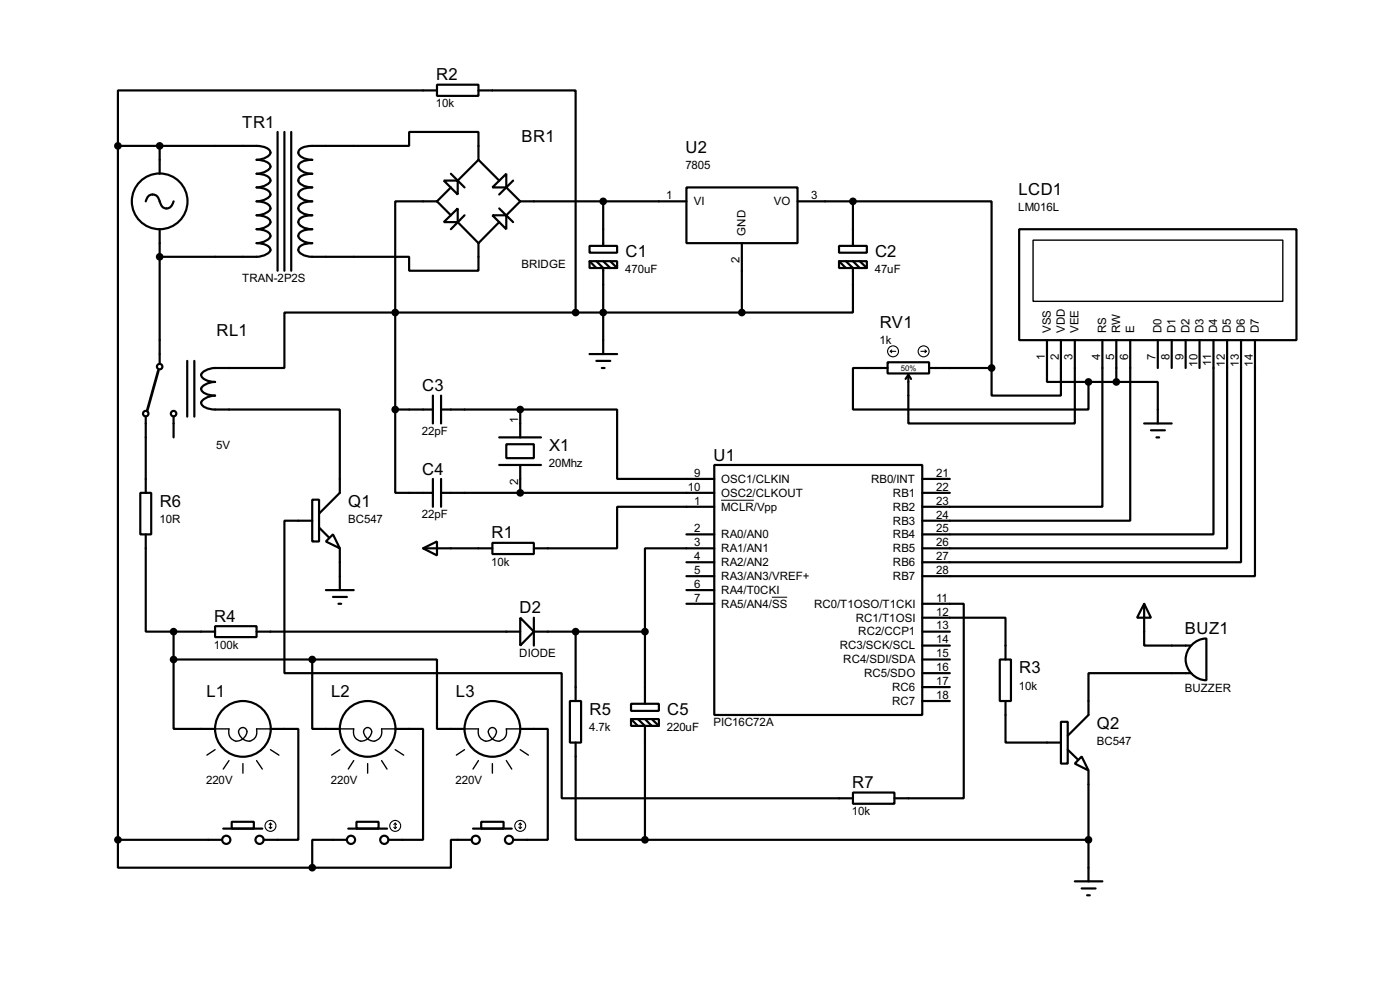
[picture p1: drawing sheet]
<svg xmlns="http://www.w3.org/2000/svg" width="256mm" height="180mm" viewBox="0 0 256 180" stroke-linecap="round" stroke-linejoin="round" font-family="sans-serif">
<g fill="none" stroke="#000" stroke-width=".4">
<path d="M80.1 15.5h7.6v2.1h-7.6zM80.1 16.6h-58.5v10.1M87.7 16.6h17.8v40.6M21.6 26.7h25.4a3.2 3.2 0 0 1 2.5 .9 .9 .9 0 0 1-.7 1.2l-1.2 .4-.6 .1a3.2 3.2 0 0 1 2.5 .8 .89 .89 0 0 1-.7 1.2l-1.2 .4-.6 .1a3.2 3.2 0 0 1 2.5 .9 .86 .86 0 0 1-.7 1.2l-1.2 .3-.6 .1a2.33 2.33 0 0 1 2.6 1.3 2.68 2.68 0 0 1-2.6 1.3 3.1 3.1 0 0 1 2.5 .9 .88 .88 0 0 1-.7 1.2l-1.2 .3-.6 .1a3.2 3.2 0 0 1 2.5 .9 .9 .9 0 0 1-.7 1.2l-1.2 .4-.6 .1a3.2 3.2 0 0 1 2.5 .8 .89 .89 0 0 1-.7 1.2l-1.2 .4-.6 .1a3.2 3.2 0 0 1 2.5 .9 .86 .86 0 0 1-.7 1.2l-1.2 .3-.6 .1h-17.7M21.6 26.7v127M26.7 36.9a1.28 1.28 0 0 1 1.3-1.3 1.28 1.28 0 0 1 1.3 1.3 1.26 1.26 0 0 0 1.9 1l.6-1M29.3 26.7v5.1M50.9 24.2v25.4M52.1 24.2v25.4M53.4 24.2v25.4M80.1 36.9h-7.7v20.3M80.1 36.9l2.5 2.5"/>
<path d="M81.3 33.1h2.6v2.5zM82.6 31.8l2.5 2.5M82.6 34.3l-2.5 2.6M85.1 39.4l-2.5 2.6M87.7 29.3v-5.1h-12.7v2.5h-17.8a2.91 2.91 0 0 0-2.5 .9 .93 .93 0 0 0 .6 1.2l1.2 .4 .7 .1a2.91 2.91 0 0 0-2.5 .8 .91 .91 0 0 0 .6 1.2l1.2 .4 .7 .1a2.91 2.91 0 0 0-2.5 .9 .88 .88 0 0 0 .6 1.2l1.2 .3 .7 .1a2.87 2.87 0 0 0-2.5 .9 .88 .88 0 0 0 .6 1.2l1.2 .4 .7 .1a2.84 2.84 0 0 0-2.5 .9 .89 .89 0 0 0 .6 1.2l1.2 .3 .7 .1a2.91 2.91 0 0 0-2.5 .9 .93 .93 0 0 0 .6 1.2l1.2 .4 .7 .1a2.91 2.91 0 0 0-2.5 .8 .91 .91 0 0 0 .6 1.2l1.2 .4 .7 .1a2.91 2.91 0 0 0-2.5 .9 .88 .88 0 0 0 .6 1.2l1.2 .3 .7 .1h17.8v2.6h12.7v-5.1M87.7 29.3l-3.8 3.8M87.7 29.3l3.8 3.8M90.2 39.4h2.6v2.6zM90.2 34.3l2.6-2.5v2.5zM91.5 38.2l2.5 2.5M92.8 34.3l2.5 2.6M94 33.1l-2.5 2.5"/>
<path d="M95.3 36.9h30.5M95.3 36.9l-2.5 2.5M110.5 36.9v8.1M125.8 34.3h20.3v10.2h-20.3zM146.1 36.9h10.2M156.3 36.9h25.4v30.5M156.3 36.9v8.1M29.3 42v24.6M72.4 57.2h-20.3v10.2h-10.1a7.1 7.1 0 0 0-4.3 .4l-.7 .5a.9 .9 0 0 0 .7 1.2l1.7 .4a2.75 2.75 0 0 0-2.5 1.3 1.5 1.5 0 0 0 1.3 1l1.2 .2a2.76 2.76 0 0 0-2.5 1.3 1.5 1.5 0 0 0 1.3 1.1l1.2 .2h22.9v15.2l-3.8 3.8M72.4 57.2h63.5M72.4 57.2v17.8M81.3 40.7l2.6-2.5v2.5z"/>
<path d="M83.9 40.7l3.8 3.8M91.5 40.7l-3.8 3.8M108 45h5.1v1.3h-5.1zM108 47.8h5.1v1.3h-5.1zM108 47.8l1.3 1.3M109.3 47.8l1.2 1.3v15.7M110.5 47.8l1.3 1.3M111.8 47.8l1.3 1.3M135.9 44.5v12.7M153.7 45h5.1v1.3h-5.1zM153.7 47.8h5.1v1.3h-5.1zM153.7 47.8l1.3 1.3"/>
<path d="M155 47.8l1.3 1.3v8.1h-20.4M156.3 47.8l1.2 1.3M157.5 47.8l1.3 1.3M186.7 42h50.8v20.3h-50.8zM26.7 76.3v13.9M31.8 76.3v3.8M34.3 66.1v10.2M35.6 66.1v10.2M72.4 75v15.2h6.9M72.4 75h6.9M79.3 72.4v5.1M80.8 75h14.5"/>
<path d="M80.8 72.4v5.1M95.3 75h17.8v12.7h17.8M95.3 75v5.1M108 64.8h5.1M109.3 66.1h2.5M110.3 67.4h.5M162.6 66.3h7.6v2.1h-7.6zM162.6 67.4h-6.3v7.6h43.1v-5.1M166.4 68.6l.5 .8M166.4 68.6l-.5 .8M170.2 67.4h11.5M191.8 62.3v7.6h7.6"/>
<path d="M194.4 62.3v10.1h-12.7v-5M196.9 62.3v15.2h-30.5v-8.9M199.4 69.9h5.1M202 62.3v30.5h-33M204.5 69.9h7.6v7.6M204.5 62.3v7.6M207.1 62.3v33h-38.1M209.6 77.5h5.1M210.9 78.8h2.5M212.1 62.3v5.1M214.7 62.3v5.1M217.2 62.3v5.1"/>
<path d="M219.8 62.3v5.1M222.3 62.3v35.5h-53.3M224.8 62.3v38.1h-55.8M227.4 62.3v40.6h-58.4M229.9 62.3v43.2h-60.9M25.7 90.2h2v7.6h-2zM26.7 97.8v17.8h5.1M57.2 91.5h1.3v7.6h-1.3zM57.2 95.3h-5.1v27.9h50.8v22.9h53.4M58.5 96.6l1.8 1.8M59.7 99.1l1.3-1.3 1.3 2.6zM79.3 87.7v5.1"/>
<path d="M80.8 90.2h50.1M80.8 87.7v5.1M90.2 99.4h7.6v2h-7.6zM91.5 80.1h7.6M91.5 85.1h7.6M92.8 81.3h5v2.6h-5zM95.3 85.1v5.1M125.8 97.8h5.1M130.9 85.1h38.1v45.8h-38.1zM130.9 92.8h-17.8v7.6h-15.3M169 90.2h5M169 87.7h5"/>
<path d="M211.9 80.1h.5M31.8 115.6h7.6M31.8 115.6v5.1M39.4 114.6h7.6v2h-7.6zM47 115.6h48.3M59.7 108h5.1M61 109.3h2.6M62 110.5h.5M62.3 100.4v7.6M77.5 100.4l2.6-1.3v2.6zM77.5 100.4h12.7M95.3 113.1l2.5 2.5-2.5 2.6z"/>
<path d="M97.8 115.6h20.4M97.8 113.1v5.1M105.5 115.6v12.7M118.2 115.6v13.2M125.8 102.9h5.1M125.8 108h5.1M125.8 110.5h5.1M125.8 105.5h5.1M130.9 100.4h-12.7v15.2M169 113.1h15.2v7.6M169 110.5h7.6v35.6h-12.7M169 115.6h5"/>
<path d="M169 118.2h5M209.6 110.5l1.3 2.6h-2.6zM209.6 110.5v7.7h8.6M218.4 118a3.8 3.8 0 0 1 2.6-1.1v7.6a3.8 3.8 0 0 1-3.5-2.4 3.8 3.8 0 0 1 .9-4.1zM31.8 120.7v12.7h7.6M31.8 120.7h25.4M49.6 133.4h5.1v20.3h-6.4M57.2 120.7v12.7h5.1M57.2 120.7h22.9v12.7h5M72.4 133.4h5.1v20.3h-6.3M95.3 133.4h5.1v20.3h-6.4M104.4 128.3h2.1v7.6h-2.1z"/>
<path d="M105.5 135.9v17.8h12.7M115.6 128.8h5.1v1.3h-5.1zM115.6 131.6h5.1v1.3h-5.1zM115.6 131.6l1.3 1.3M116.9 131.6l1.3 1.3v20.8M118.2 131.6l1.2 1.3M119.4 131.6l1.3 1.3M169 120.7h5M169 128.3h5M169 125.8h5M169 123.2h5M183.2 120.7h2v7.6h-2z"/>
<path d="M184.2 128.3v7.6h10.2M194.4 132.1h1.2v7.7h-1.2zM195.6 137.2l1.8 1.8M198.2 138.5l1.2 2.5-2.5-1.2zM218.2 123.2h-18.8v7.7l-3.8 3.8M21.6 153.7v5.1h35.6M21.6 153.7h19.1M40.9 151.7h7.2M42.5 150.4h4v1.3h-4zM63.6 153.7h-6.4v5.1M63.8 151.7h7.1M65.3 150.4h4.1v1.3h-4.1z"/>
<path d="M86.4 153.7h-3.8v5.1h-25.4M86.7 151.7h7.1M88.2 150.4h4.1v1.3h-4.1zM118.2 153.7h81.2M156.3 145.1h7.6v2h-7.6zM199.4 141v20.3M196.9 161.3h5.1M198.2 162.6h2.5M199.2 163.9h.5"/>
<circle cx="29.2" cy="36.9" r="5.1"/>
<circle cx="26.7" cy="75.7" r=".5"/>
<circle cx="29.2" cy="67.1" r=".5"/>
<circle cx="31.8" cy="75.7" r=".5"/>
<circle cx="44.5" cy="133.4" r="5.1"/>
<circle cx="67.3" cy="133.4" r="5.1"/>
<circle cx="90.2" cy="133.4" r="5.1"/>
<circle cx="41.4" cy="153.7" r=".75"/>
<circle cx="47.5" cy="153.7" r=".75"/>
<circle cx="64.3" cy="153.7" r=".75"/>
<circle cx="70.4" cy="153.7" r=".75"/>
<circle cx="87.1" cy="153.7" r=".75"/>
<circle cx="93.2" cy="153.7" r=".75"/>
</g>
<path d="M132.1 91.6h6M141.4 109.3h2.8" fill="none" stroke="#000" stroke-width=".18"/>
<g fill="#000" stroke="#000" stroke-width=".4">
<circle cx="21.6" cy="26.7" r=".5"/>
<circle cx="29.2" cy="26.7" r=".5"/>
<circle cx="110.5" cy="36.9" r=".5"/>
<circle cx="156.2" cy="36.9" r=".5"/>
<circle cx="29.2" cy="47" r=".5"/>
<circle cx="72.4" cy="57.2" r=".5"/>
<circle cx="105.4" cy="57.2" r=".5"/>
<circle cx="110.5" cy="57.2" r=".5"/>
<circle cx="135.9" cy="57.2" r=".5"/>
<circle cx="72.4" cy="75" r=".5"/>
<circle cx="95.3" cy="75" r=".5"/>
<circle cx="181.6" cy="67.4" r=".5"/>
<circle cx="199.4" cy="69.9" r=".5"/>
<circle cx="204.5" cy="69.9" r=".5"/>
<circle cx="95.3" cy="90.2" r=".5"/>
<circle cx="31.8" cy="115.6" r=".5"/>
<circle cx="105.4" cy="115.6" r=".5"/>
<circle cx="118.1" cy="115.6" r=".5"/>
<circle cx="31.8" cy="120.7" r=".5"/>
<circle cx="57.2" cy="120.7" r=".5"/>
<circle cx="21.6" cy="153.7" r=".5"/>
<circle cx="57.2" cy="158.8" r=".5"/>
<circle cx="118.1" cy="153.7" r=".5"/>
<circle cx="199.4" cy="153.7" r=".5"/>
</g>
<g fill="none" stroke="#000" stroke-width=".25">
<path d="M189.3 44h45.7v11.2h-45.7zM39.4 133.4h2.6a1.65 1.65 0 0 0 .9 2.1 1.65 1.65 0 0 0 2.1-.9 .83 .83 0 0 0 .1-1.2 .83 .83 0 0 0-1.2 0 .83 .83 0 0 0 0 1.2 1.69 1.69 0 0 0 2.9 .4l.2-.9v-.7h2.6M39.4 137.2l-1.5 1M42 139.2l-1.1 1.6M44.5 139.8v1.7M47 139.2l1.1 1.6M49.6 137.2l1.5 1M62.3 133.4h2.5a1.65 1.65 0 0 0 1 2.1 1.65 1.65 0 0 0 2.1-.9 .82 .82 0 0 0 0-1.2 .82 .82 0 0 0-1.1 0 .82 .82 0 0 0 0 1.2 1.65 1.65 0 0 0 2.1 .9 1.65 1.65 0 0 0 1-2.1h2.5M62.3 137.2l-1.5 1M64.8 139.2l-1 1.6M67.4 139.8v1.7M69.9 139.2l1 1.6"/>
<path d="M72.4 137.2l1.6 1M85.1 133.4h2.6a1.68 1.68 0 0 0 1.1 2.2 1.68 1.68 0 0 0 2.1-1.4 .76 .76 0 0 0-.7-1 .76 .76 0 0 0-.7 1 1.69 1.69 0 0 0 1.5 1.4 1.69 1.69 0 0 0 1.7-1l.1-1.2h2.5M85.1 137.2l-1.5 1M87.7 139.2l-1 1.6M90.2 139.8v1.7M92.8 139.2l1 1.6M95.3 137.2l1.5 1"/>
</g>
<g fill="none" stroke="#000" stroke-width=".2">
<path d="M163.1 64.3l.3 .3M163.1 64.3h1M163.4 64.1l-.3 .2M168.7 64.3h1M169.5 64.1l.2 .2M169.7 64.3l-.2 .3M49.3 151.4l.3 .3M49.6 150.7v1M49.6 150.7l-.3 .2M49.6 150.7l.2 .2M49.8 151.4l-.2 .3M72.2 151.4l.2 .3"/>
<path d="M72.4 150.7v1M72.4 150.7l-.2 .2M72.4 150.7l.3 .2M72.7 151.4l-.3 .3M95.1 151.4l.2 .3M95.3 150.7v1M95.3 150.7l-.2 .2M95.3 150.7l.3 .2M95.6 151.4l-.3 .3"/>
<circle cx="163.6" cy="64.3" r="1"/>
<circle cx="169.2" cy="64.3" r="1"/>
<circle cx="49.5" cy="151.2" r="1"/>
<circle cx="72.4" cy="151.2" r="1"/>
<circle cx="95.3" cy="151.2" r="1"/>
</g>
<path d="M29 67.9l-2 7.3" fill="none" stroke="#000" stroke-width=".5"/>
<g font-size="3.4">
<text x="79.9" y="14.7">R2</text>
<text x="44.4" y="23.3">TR1</text>
<text x="95.6" y="25.9">BR1</text>
<text x="125.6" y="28">U2</text>
<text x="186.6" y="35.6">LCD1</text>
<text x="114.6" y="47.1">C1</text>
<text x="160.3" y="47.1">C2</text>
<text x="161.2" y="60">RV1</text>
<text x="39.7" y="61.4">RL1</text>
<text x="77.4" y="71.6">C3</text>
<text x="100.6" y="82.6">X1</text>
<text x="77.4" y="86.9">C4</text>
<text x="130.7" y="84.3">U1</text>
<text x="29.3" y="92.8">R6</text>
<text x="63.8" y="92.8">Q1</text>
<text x="90.1" y="98.6">R1</text>
<text x="39.3" y="113.8">R4</text>
<text x="95.2" y="112.3">D2</text>
<text x="217.1" y="116.1">BUZ1</text>
<text x="186.7" y="123.3">R3</text>
<text x="37.8" y="127.5">L1</text>
<text x="60.7" y="127.5">L2</text>
<text x="83.5" y="127.5">L3</text>
<text x="108" y="130.9">R5</text>
<text x="122.2" y="130.9">C5</text>
<text x="201" y="133.4">Q2</text>
<text x="156.1" y="144.3">R7</text>
</g>
<g font-size="2.4">
<text x="79.9" y="19.7">10k</text>
<text x="125.6" y="31">7805</text>
<text x="122.1" y="36.5">1</text>
<text x="127.1" y="37.6">VI</text>
<text x="141.8" y="37.6">VO</text>
<text x="148.6" y="36.5">3</text>
<text x="186.5" y="38.6">LM016L</text>
<text x="136.6" y="43.2" transform="rotate(-90 136.6 43.2)">GND</text>
<text x="44.3" y="51.7">TRAN-2P2S</text>
<text x="95.5" y="49.1">BRIDGE</text>
<text x="114.6" y="50">470uF</text>
<text x="135.5" y="48.2" transform="rotate(-90 135.5 48.2)">2</text>
<text x="160.3" y="50">47uF</text>
<text x="161.1" y="63">1k</text>
<text x="191.4" y="66" transform="rotate(-90 191.4 66)">1</text>
<text x="192.5" y="61" transform="rotate(-90 192.5 61)">VSS</text>
<text x="194" y="66" transform="rotate(-90 194 66)">2</text>
<text x="195.1" y="61" transform="rotate(-90 195.1 61)">VDD</text>
<text x="196.5" y="66" transform="rotate(-90 196.5 66)">3</text>
<text x="197.6" y="61" transform="rotate(-90 197.6 61)">VEE</text>
<text x="201.6" y="66" transform="rotate(-90 201.6 66)">4</text>
<text x="202.7" y="61" transform="rotate(-90 202.7 61)">RS</text>
<text x="204.1" y="66" transform="rotate(-90 204.1 66)">5</text>
<text x="205.2" y="61" transform="rotate(-90 205.2 61)">RW</text>
<text x="206.7" y="66" transform="rotate(-90 206.7 66)">6</text>
<text x="207.8" y="61" transform="rotate(-90 207.8 61)">E</text>
<text x="211.7" y="66" transform="rotate(-90 211.7 66)">7</text>
<text x="212.8" y="61" transform="rotate(-90 212.8 61)">D0</text>
<text x="214.3" y="66" transform="rotate(-90 214.3 66)">8</text>
<text x="215.4" y="61" transform="rotate(-90 215.4 61)">D1</text>
<text x="216.8" y="66" transform="rotate(-90 216.8 66)">9</text>
<text x="217.9" y="61" transform="rotate(-90 217.9 61)">D2</text>
<text x="220.5" y="61" transform="rotate(-90 220.5 61)">D3</text>
<text x="223" y="61" transform="rotate(-90 223 61)">D4</text>
<text x="225.5" y="61" transform="rotate(-90 225.5 61)">D5</text>
<text x="228.1" y="61" transform="rotate(-90 228.1 61)">D6</text>
<text x="230.6" y="61" transform="rotate(-90 230.6 61)">D7</text>
<text x="219.4" y="67.1" transform="rotate(-90 219.4 67.1)">10</text>
<text x="221.9" y="66.9" transform="rotate(-90 221.9 66.9)">11</text>
<text x="224.4" y="67.1" transform="rotate(-90 224.4 67.1)">12</text>
<text x="227" y="67.1" transform="rotate(-90 227 67.1)">13</text>
<text x="229.5" y="67.1" transform="rotate(-90 229.5 67.1)">14</text>
<text x="94.9" y="77.5" transform="rotate(-90 94.9 77.5)">1</text>
<text x="39.6" y="82.2">5V</text>
<text x="77.3" y="79.6">22pF</text>
<text x="94.9" y="88.8" transform="rotate(-90 94.9 88.8)">2</text>
<text x="100.6" y="85.6">20Mhz</text>
<text x="126" y="89.8">10</text>
<text x="127.2" y="87.3">9</text>
<text x="132.1" y="88.4">OSC1/CLKIN</text>
<text x="159.6" y="88.4">RB0/INT</text>
<text x="171.5" y="89.8">22</text>
<text x="171.5" y="87.3">21</text>
<text x="29.2" y="95.7">10R</text>
<text x="63.8" y="95.7">BC547</text>
<text x="77.3" y="94.9">22pF</text>
<text x="127.2" y="92.4">1</text>
<text x="132.1" y="90.9">OSC2/CLKOUT</text>
<text x="132.1" y="93.5">MCLR/Vpp</text>
<text x="163.6" y="93.5">RB2</text>
<text x="163.6" y="90.9">RB1</text>
<text x="171.5" y="94.9">24</text>
<text x="171.5" y="92.4">23</text>
<text x="127.2" y="97.4">2</text>
<text x="127.2" y="100">3</text>
<text x="132.1" y="98.5">RA0/AN0</text>
<text x="132.1" y="101.1">RA1/AN1</text>
<text x="163.6" y="101.1">RB5</text>
<text x="163.6" y="98.5">RB4</text>
<text x="163.6" y="96">RB3</text>
<text x="171.5" y="100">26</text>
<text x="171.5" y="97.4">25</text>
<text x="90" y="103.5">10k</text>
<text x="127.2" y="102.5">4</text>
<text x="127.2" y="107.6">6</text>
<text x="127.2" y="105.1">5</text>
<text x="132.1" y="103.6">RA2/AN2</text>
<text x="132.1" y="106.2">RA3/AN3/VREF+</text>
<text x="163.6" y="106.2">RB7</text>
<text x="163.6" y="103.6">RB6</text>
<text x="171.5" y="105.1">28</text>
<text x="171.5" y="102.5">27</text>
<text x="127.2" y="110.1">7</text>
<text x="132.1" y="108.7">RA4/T0CKI</text>
<text x="132.1" y="111.2">RA5/AN4/SS</text>
<text x="149.1" y="111.2">RC0/T1OSO/T1CKI</text>
<text x="156.8" y="113.8">RC1/T1OSI</text>
<text x="171.5" y="112.7">12</text>
<text x="171.5" y="110.1">11</text>
<text x="39.2" y="118.7">100k</text>
<text x="153.8" y="118.9">RC3/SCK/SCL</text>
<text x="157.2" y="116.3">RC2/CCP1</text>
<text x="171.5" y="115.2">13</text>
<text x="171.5" y="117.8">14</text>
<text x="95.1" y="120.3">DIODE</text>
<text x="154.5" y="121.4">RC4/SDI/SDA</text>
<text x="158.3" y="123.9">RC5/SDO</text>
<text x="171.5" y="125.4">17</text>
<text x="171.5" y="122.8">16</text>
<text x="171.5" y="120.3">15</text>
<text x="163.4" y="129">RC7</text>
<text x="163.4" y="126.5">RC6</text>
<text x="171.5" y="127.9">18</text>
<text x="186.7" y="126.2">10k</text>
<text x="217" y="126.6">BUZZER</text>
<text x="107.9" y="133.8">4.7k</text>
<text x="122.2" y="133.8">220uF</text>
<text x="130.7" y="133">PIC16C72A</text>
<text x="200.9" y="136.4">BC547</text>
<text x="37.8" y="143.6">220V</text>
<text x="60.6" y="143.6">220V</text>
<text x="83.5" y="143.6">220V</text>
<text x="156.1" y="149.2">10k</text>
</g>
<text font-size="1.6" x="165" y="67.9">50%</text>
</svg>
